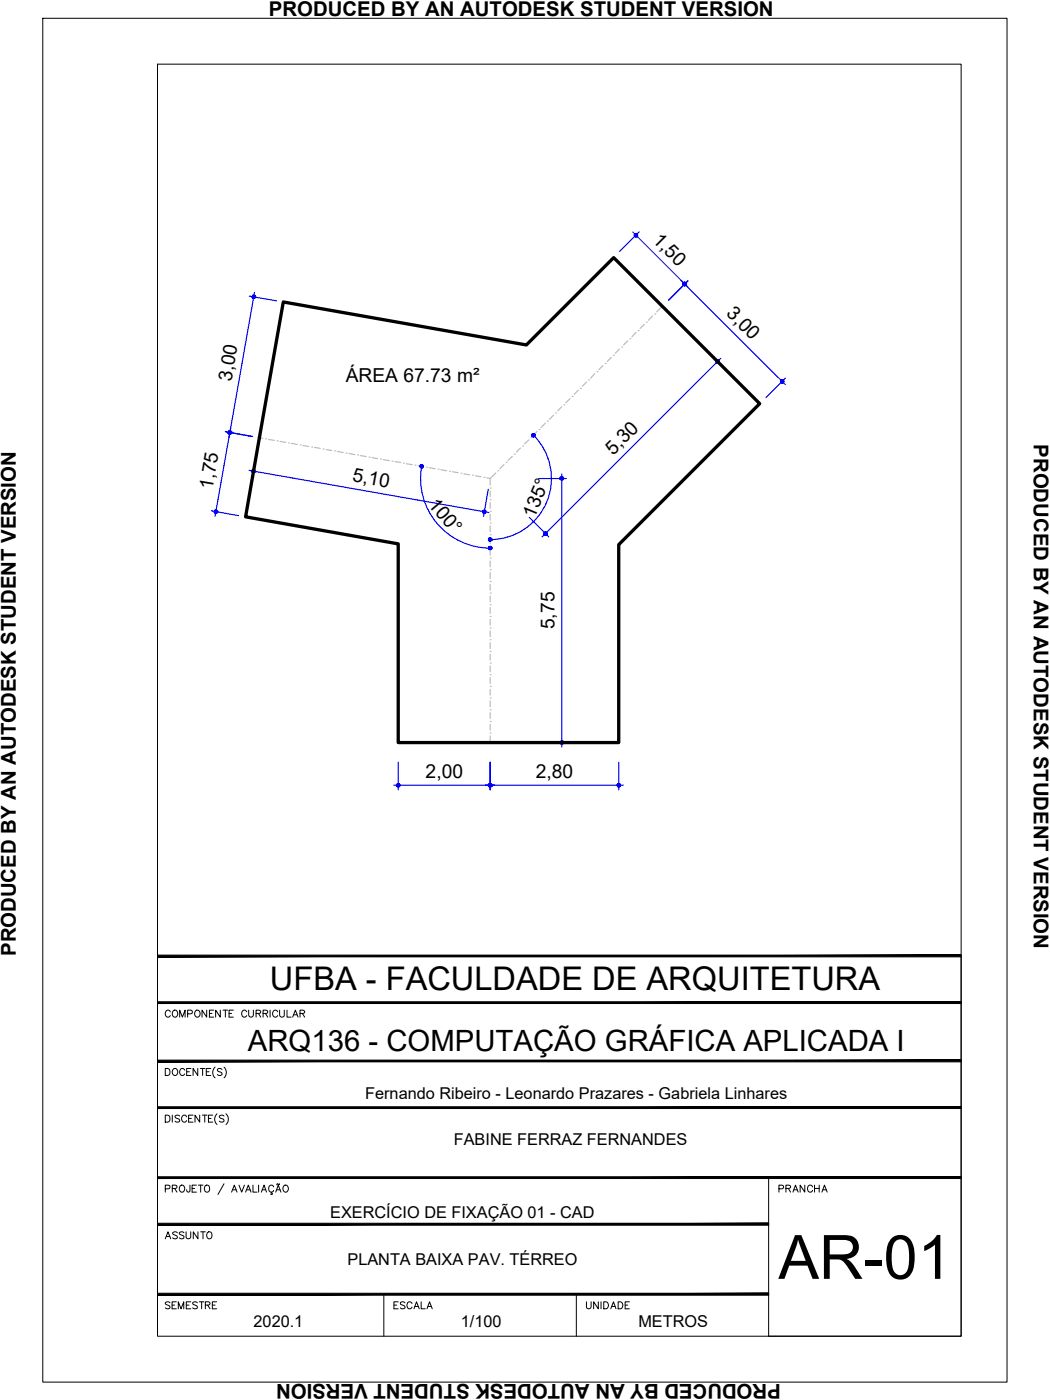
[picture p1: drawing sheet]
<svg xmlns="http://www.w3.org/2000/svg" width="229mm" height="305mm" viewBox="0 0 229 305" stroke-linecap="round" stroke-linejoin="round" font-family="sans-serif">
<!-- layer: ARQ_EIXO CINZA 04 -->
<g fill="none" stroke="#bababa" stroke-width=".25">
<path d="M131.3 79.6l-.9 .9M131.7 79.1h.1M133.1 77.8l-.9 .9M133.5 77.3h.1M134.9 76l-.9 .9M135.3 75.6h.1M136.7 74.2l-.9 .9M137.1 73.7h.1M138.5 72.4l-.9 .9M138.9 72h.1M140.3 70.6l-.9 .9M140.7 70.1h.1"/>
<path d="M142.1 68.8l-.9 .9M142.5 68.4h.1M144.2 66.7l-1.2 1.2M56.5 95.3l.7 .1M57.8 95.5h.1M58.5 95.7l1.2 .2M60.3 96h.1M61 96.1l1.2 .2M62.8 96.4h.1M63.5 96.5l1.2 .3M65.4 96.9h.1M66 97l1.2 .2"/>
<path d="M67.9 97.3h.1M68.5 97.4l1.2 .2M70.4 97.7h.1M71 97.9l1.2 .2M72.9 98.2h.1M73.5 98.3l1.2 .2M75.4 98.6h.1M76 98.7l1.2 .3M77.9 99.1h.1M78.5 99.2l1.2 .2M80.3 99.5h.1M81 99.6l1.2 .3"/>
<path d="M82.8 99.9h.1M111.5 99.4l-.9 .8M112 98.9h.1M113.3 97.5l-.9 .9M113.8 97.1h.1M115.1 95.8l-.9 .8M115.6 95.3h.1M116.9 93.9l-.9 1M117.4 93.5h.1M118.7 92.2l-.9 .8M119.2 91.7h.1M120.5 90.4l-.9 .9"/>
<path d="M120.9 89.9h.1M122.3 88.6l-.9 .9M122.8 88.1h.1M124.1 86.8l-.9 .9M124.5 86.3h.1M125.9 85l-.9 .9M126.4 84.5h.1M127.7 83.2l-.9 .9M128.1 82.7h.1M129.5 81.4l-.9 .9M130 80.9h.1M83.5 100.1l1.3 .2"/>
<path d="M85.3 100.4h.1M86 100.5l1.2 .2M87.8 100.8h.1M88.5 101l1.2 .2M90.3 101.3h.1M91 101.4l1.2 .2M92.9 101.7h.1M93.5 101.8l1.2 .3M95.4 102.2h.1M96 102.3l1.2 .2M97.9 102.6h.1M98.5 102.7l1.2 .2"/>
<path d="M100.4 103h.1M101 103.2l1.2 .2M102.9 103.5h.1M103.5 103.6l1.2 .2M105.4 103.9h.1M106 104l.7 .2M106.7 119h.1M106.7 116.4h.1M106.7 113.9h.1M106.7 111.3h.1M106.7 108.8h.1M106.7 106.3h.1"/>
<path d="M106.7 106.9v1.3M106.7 109.4v1.3M106.7 112v1.2M106.7 114.5v1.3M106.7 117.1v1.2M106.7 119.6v1.3M107.9 103l-1.2 1.2v1.4M108.4 102.5h.1M109.7 101.1l-.9 .9M110.2 100.7h.1M106.7 139.3h.1M106.7 136.7h.1"/>
<path d="M106.7 134.2h.1M106.7 131.7h.1M106.7 129.1h.1M106.7 126.6h.1M106.7 124h.1M106.7 121.5h.1M106.7 122.1v1.3M106.7 124.7v1.2M106.7 127.2v1.3M106.7 129.8v1.2M106.7 132.3v1.3M106.7 134.8v1.3"/>
<path d="M106.7 137.4v1.2M106.7 139.9v1.3M106.7 159.6h.1M106.7 157.1h.1M106.7 154.5h.1M106.7 152h.1M106.7 149.4h.1M106.7 146.9h.1M106.7 144.4h.1M106.7 141.8h.1M106.7 142.5v1.2M106.7 145v1.3"/>
<path d="M106.7 147.5v1.3M106.7 150.1v1.2M106.7 152.6v1.3M106.7 155.2v1.2M106.7 157.7v1.3M106.7 160.2v1.5"/>
</g>
<!-- layer: COTA AZUL -->
<g fill="none" stroke="#00f" stroke-width=".25">
<path d="M137.8 50.5l12 12M139.1 50.5l-4.2 4.2M54.3 64.5l5.9 1M55.4 63.6l-5.5 31.6M148.3 61.1l22.7 22.6M149.8 61.1l-4.3 4.3M152.7 75.2l4.2 4.2M156.9 78l-38.9 38.9M49.1 94l5.9 1M50.2 93.2l-3.4 19.2M56.1 97.6l-1.1 5.9M116.2 94.7a13.3 13.3 0 0 1 2.8 14.6 13.3 13.3 0 0 1-12.3 8.2"/>
<path d="M171 82.3l-4.2 4.3M46 111.2l5.9 1.1M54.2 102.4l52.2 9.2M91.8 101.5a15.2 15.2 0 0 0 14.9 17.8M106.3 106.5l-1 5.9M115.2 112.6l4.3 4.3M117.3 104.2h6M122.3 103.2v59.4M85.7 170.9h50M86.7 165.9v6.1M106.7 165.9v6.1M117.3 161.7h6"/>
<path d="M134.7 165.9v6.1"/>
</g>
<!-- layer: 0 -->
<g fill="#00f" stroke="#00f" stroke-width=".22">
<path d="M54.8 102.5l.1 .2 .3-.1zM54.9 102.7l.3-.1-.3 .3zM55.2 102.6l-.3 .3h.3z"/>
<path d="M55.2 102.6v.3h.1zM55.2 102.6l.3 .2-.2 .1zM55.2 102.6l.3 .2 .1-.2z"/>
<path d="M55.2 102.6h.4v-.2zM55.5 102.3l.1 .1-.4 .2zM55.3 102.2l-.1 .4 .3-.3z"/>
<path d="M55.1 102.2l.1 .4 .1-.4zM54.9 102.3l.2-.1 .1 .4zM54.9 102.3l-.1 .2 .4 .1z"/>
<path d="M105.5 111.4l.3 .1v-.2zM105.7 111.1l.1 .2-.3 .1zM105.5 111v.4l.2-.3z"/>
<path d="M105.3 111.1l.2 .3v-.4zM105.2 111.2l.1-.1 .2 .3zM105.2 111.2l-.1 .1 .4 .1z"/>
<path d="M105.1 111.3v.2l.4-.1zM105.1 111.5l.4-.1-.3 .3zM105.5 111.4l-.3 .3 .2 .1z"/>
<path d="M105.5 111.4l-.1 .4h.2zM105.5 111.4l.2 .3-.1 .1zM105.5 111.4l.2 .3 .1-.2z"/>
<path d="M122.1 103.8l.2 .4v-.4zM122 104l.1-.2 .2 .4zM122 104l-.1 .2h.4z"/>
<path d="M121.9 104.2l.1 .2 .3-.2zM122 104.4l.3-.2-.2 .3zM122.3 104.2l-.2 .3h.2z"/>
<path d="M122.3 104.2v.3h.2zM122.3 104.2l.3 .2-.1 .1zM122.3 104.2l.3 .2 .1-.2z"/>
<path d="M122.3 104.2h.4l-.1-.2zM122.5 103.8l.1 .2-.3 .2zM122.3 103.8v.4l.2-.4z"/>
<path d="M122.3 161.7v.4l.2-.1zM122.3 161.7l.3 .1-.1 .2zM122.3 161.7l.3 .1 .1-.1z"/>
<path d="M122.3 161.7h.4l-.1-.2zM122.5 161.3l.1 .2-.3 .2zM122.3 161.3v.4l.2-.4z"/>
<path d="M122.1 161.3l.2 .4v-.4zM122 161.5l.1-.2 .2 .4zM122 161.5l-.1 .2h.4z"/>
<path d="M121.9 161.7l.1 .1 .3-.1zM122 161.8l.3-.1-.2 .3zM122.3 161.7l-.2 .3 .2 .1z"/>
<path d="M118.5 116.5h.2v-.3zM118.7 116.2l.1 .3h-.1zM118.7 116.2l.1 .3h.2z"/>
<path d="M118.7 116.2l.3 .3 .1-.2zM118.7 116.2l.4-.1v.2zM119 115.9l-.3 .3 .4-.1z"/>
<path d="M118.8 115.8l-.1 .4 .3-.3zM118.7 115.8h.1l-.1 .4zM118.5 115.9l.2 .3v-.4z"/>
<path d="M118.5 115.9l-.1 .2 .3 .1zM118.4 116.1l.3 .1-.3 .1zM118.4 116.3l.1 .2 .2-.3z"/>
<path d="M156.3 78.4l-.1 .3 .3-.3zM156.1 78.4h.2l-.1 .3zM156 78.4l.2 .3-.1-.3z"/>
<path d="M156 78.4l-.1 .2 .3 .1zM155.9 78.6l.3 .1-.3 .1zM155.9 78.8l.1 .2 .2-.3z"/>
<path d="M156.2 78.7l-.2 .3 .1 .1zM156.2 78.7l.1 .4h-.2zM156.2 78.7l.1 .4 .2-.1z"/>
<path d="M156.2 78.7l.3 .3 .1-.2zM156.2 78.7l.4-.1v.2zM156.2 78.7l.4-.1-.1-.2z"/>
<path d="M138.2 51l-.1 .1 .4 .1zM138.1 51.1l.4 .1-.4 .1zM138.1 51.3l.1 .2 .3-.3z"/>
<path d="M138.2 51.5l.1 .1 .2-.4zM138.5 51.2l.1 .4h-.3zM138.5 51.2l.1 .4 .1-.1z"/>
<path d="M138.5 51.2l.2 .3 .1-.2zM138.5 51.2l.3-.1v.2zM138.5 51.2l.3-.1-.1-.1z"/>
<path d="M138.6 50.8l-.1 .4 .2-.2zM138.3 50.8h.3l-.1 .4zM138.2 51l.3 .2-.2-.4z"/>
<path d="M149.1 61.8l.2 .3 .1-.2zM149.1 61.8l.3-.1v.2zM149.3 61.6l-.2 .2 .3-.1z"/>
<path d="M149.1 61.5v.3l.2-.2zM149 61.5h.1v.3zM148.8 61.6l.3 .2-.1-.3z"/>
<path d="M148.8 61.6l-.1 .1 .4 .1zM148.7 61.7l.4 .1-.4 .1zM148.7 61.9l.1 .2 .3-.3z"/>
<path d="M149.1 61.8l-.3 .3 .2 .1zM149.1 61.8v.4h-.1zM149.1 61.8v.4l.2-.1z"/>
<path d="M148.8 61.6l-.1 .1 .4 .1zM148.7 61.7l.4 .1-.4 .1zM148.7 61.9l.1 .2 .3-.3z"/>
<path d="M149.1 61.8l-.3 .3 .2 .1zM149.1 61.8v.4h-.1zM149.1 61.8v.4l.2-.1z"/>
<path d="M149.1 61.8l.2 .3 .1-.2zM149.1 61.8l.3-.1v.2zM149.3 61.6l-.2 .2 .3-.1z"/>
<path d="M149.1 61.5v.3l.2-.2zM149 61.5h.1v.3zM148.8 61.6l.3 .2-.1-.3z"/>
<path d="M170.3 83l.3 .3v-.2zM170.3 83l.3-.1v.2zM170.3 83l.3-.1v-.1z"/>
<path d="M170.4 82.7l-.1 .3 .3-.2zM170.2 82.7h.2l-.1 .3zM170 82.8l.3 .2-.1-.3z"/>
<path d="M170 82.8l-.1 .1 .4 .1zM169.9 82.9l.4 .1-.4 .1zM169.9 83.1l.1 .2 .3-.3z"/>
<path d="M170.3 83l-.3 .3 .2 .1zM170.3 83l.1 .4h-.2zM170.3 83l.1 .4 .2-.1z"/>
<path d="M49.9 93.8l.1 .3 .1-.3zM49.7 93.9l.2-.1 .1 .3zM49.7 93.9v.2h.3z"/>
<path d="M49.7 94.1v.2l.3-.2zM49.7 94.3l.3-.2-.2 .3zM50 94.1l-.2 .3 .2 .1z"/>
<path d="M50 94.1v.4h.2zM50 94.1l.3 .3-.1 .1zM50 94.1l.3 .3 .1-.2z"/>
<path d="M50 94.1l.4 .1v-.2zM50 94.1l.3-.2 .1 .1zM50.1 93.8l-.1 .3 .3-.2z"/>
<path d="M47 111.4l-.1 .4h.3zM47 111.4l.3 .2-.1 .2zM47 111.4l.3 .2 .1-.1z"/>
<path d="M47 111.4l.4 .1v-.2zM47.2 111.1l.2 .2-.4 .1zM47.1 111l-.1 .4 .2-.3z"/>
<path d="M46.9 111l.1 .4 .1-.4zM46.9 111l.1 .4-.3-.2zM46.7 111.2v.1l.3 .1z"/>
<path d="M46.7 111.3v.2l.3-.1zM46.7 111.5l.3-.1-.2 .3zM47 111.4l-.2 .3 .1 .1z"/>
<path d="M50 94.1v.4h.2zM50 94.1l.3 .3-.1 .1zM50 94.1l.3 .3 .1-.2z"/>
<path d="M50 94.1l.4 .1v-.2zM50 94.1l.3-.2 .1 .1zM50.1 93.8l-.1 .3 .3-.2z"/>
<path d="M49.9 93.8l.1 .3 .1-.3zM49.7 93.9l.2-.1 .1 .3zM49.7 93.9v.2h.3z"/>
<path d="M49.7 94.1v.2l.3-.2zM49.7 94.3l.3-.2-.2 .3zM50 94.1l-.2 .3 .2 .1z"/>
<path d="M55.1 64.3l.1 .3 .1-.3zM55.1 64.3l.1 .3-.2-.2zM55 64.4l-.1 .2h.3z"/>
<path d="M54.9 64.6v.2l.3-.2zM54.9 64.8l.3-.2-.2 .3zM55.2 64.6l-.2 .3 .2 .1z"/>
<path d="M55.2 64.6v.4h.2zM55.2 64.6l.3 .3-.1 .1zM55.2 64.6l.3 .3 .1-.2z"/>
<path d="M55.2 64.6l.4 .1v-.2zM55.5 64.3l.1 .2-.4 .1zM55.3 64.3l-.1 .3 .3-.3z"/>
<path d="M106.7 170.9h.4v-.1zM106.9 170.6l.2 .2-.4 .1zM106.7 170.6v.3l.2-.3z"/>
<path d="M106.5 170.6l.2 .3v-.3zM106.5 170.6l.2 .3-.3-.1zM106.4 170.8l-.1 .1h.4z"/>
<path d="M106.3 170.9l.1 .3 .3-.3zM106.4 171.2l.3-.3-.2 .4zM106.7 170.9l-.2 .4h.2z"/>
<path d="M106.7 170.9v.4h.2zM106.7 170.9l.4 .3-.2 .1zM106.7 170.9l.4 .3v-.3z"/>
<path d="M86.4 170.9v.3l.3-.3zM86.4 171.2l.3-.3-.2 .4zM86.7 170.9l-.2 .4h.2z"/>
<path d="M86.7 170.9v.4h.2zM86.7 170.9l.3 .3-.1 .1zM86.7 170.9l.3 .3 .1-.3z"/>
<path d="M86.7 170.9h.4l-.1-.1zM86.9 170.6l.1 .2-.3 .1zM86.7 170.6v.3l.2-.3z"/>
<path d="M86.5 170.6l.2 .3v-.3zM86.5 170.6l.2 .3-.3-.1zM86.4 170.8v.1h.3z"/>
<path d="M134.7 170.9h.4l-.1-.1zM134.9 170.6l.1 .2-.3 .1zM134.7 170.6v.3l.2-.3z"/>
<path d="M134.5 170.6l.2 .3v-.3zM134.5 170.6l.2 .3-.3-.1zM134.4 170.8l-.1 .1h.4z"/>
<path d="M134.3 170.9l.1 .3 .3-.3zM134.4 171.2l.3-.3-.2 .4zM134.7 170.9l-.2 .4h.2z"/>
<path d="M134.7 170.9v.4h.2zM134.7 170.9l.3 .3-.1 .1zM134.7 170.9l.3 .3 .1-.3z"/>
<path d="M106.3 170.9l.1 .3 .3-.3zM106.4 171.2l.3-.3-.2 .4zM106.7 170.9l-.2 .4h.2z"/>
<path d="M106.7 170.9v.4h.2zM106.7 170.9l.4 .3-.2 .1zM106.7 170.9l.4 .3v-.3z"/>
<path d="M106.7 170.9h.4v-.1zM106.9 170.6l.2 .2-.4 .1zM106.7 170.6v.3l.2-.3z"/>
<path d="M106.5 170.6l.2 .3v-.3zM106.5 170.6l.2 .3-.3-.1zM106.4 170.8l-.1 .1h.4z"/>
<path d="M91.7 101.2l.1 .3 .1-.3zM91.5 101.3l.2-.1 .1 .3zM91.5 101.3l-.1 .2h.4z"/>
<path d="M91.4 101.5v.1l.4-.1zM91.4 101.6l.4-.1-.2 .3zM91.8 101.5l-.2 .3 .1 .1z"/>
<path d="M91.8 101.5l-.1 .4h.2zM91.8 101.5l.3 .3-.2 .1zM91.8 101.5l.3 .3 .1-.2z"/>
<path d="M91.8 101.5l.4 .1v-.2zM91.8 101.5l.2-.2 .2 .1zM91.9 101.2l-.1 .3 .2-.2z"/>
<path d="M106.7 119.3h.4v-.2zM106.9 119l.2 .1-.4 .2zM106.7 119v.3l.2-.3z"/>
<path d="M106.5 119l.2 .3v-.3zM106.5 119l.2 .3-.3-.2zM106.4 119.1l-.1 .2h.4z"/>
<path d="M106.3 119.3l.1 .2 .3-.2zM106.4 119.5l.3-.2-.2 .3zM106.7 119.3l-.2 .3 .2 .1z"/>
<path d="M106.7 119.3v.4l.2-.1zM106.7 119.3l.4 .2-.2 .1zM106.7 119.3l.4 .2v-.2z"/>
<path d="M106.3 117.5l.1 .1 .3-.1zM106.4 117.6l.3-.1-.2 .3zM106.7 117.5l-.2 .3 .2 .1z"/>
<path d="M106.7 117.5v.4l.2-.1zM106.7 117.5l.4 .1-.2 .2zM106.7 117.5l.4 .1v-.1z"/>
<path d="M106.7 117.5h.4v-.2zM106.9 117.1l.2 .2-.4 .2zM106.7 117.1v.4l.2-.4z"/>
<path d="M106.5 117.1l.2 .4v-.4zM106.5 117.1l.2 .4-.3-.2zM106.4 117.3l-.1 .2h.4z"/>
<path d="M115.9 94.5l-.1 .2h.3zM115.8 94.7h.3l-.3 .2zM115.8 94.9l.1 .1 .2-.3z"/>
<path d="M116.1 94.7l-.2 .3 .1 .1zM116.1 94.7l.1 .4h-.2zM116.1 94.7l.1 .4 .2-.1z"/>
<path d="M116.1 94.7l.3 .3 .1-.1zM116.1 94.7h.4v.2zM116.1 94.7h.4l-.1-.2z"/>
<path d="M116.2 94.4l-.1 .3 .3-.2zM116 94.4h.2l-.1 .3zM115.9 94.5l.2 .2-.1-.3z"/>
</g>
<path d="M61.7 65.7l52.9 9.4 19-19 31.8 31.8-30.7 30.7v43.1h-48v-43.3l-33.2-5.9z" fill="none" stroke="#000" stroke-width=".72"/>
<!-- layer: MRG_EXTERNA -->
<path d="M9.3 4h209.9v296.9h-209.9z" fill="none" stroke="#000" stroke-width=".22"/>
<!-- layer: MRG_INTERNA -->
<path d="M34.3 14h175v276.9h-175z" fill="none" stroke="#000" stroke-width=".22"/>
<!-- layer: SIMB_01 -->
<g fill="#000" stroke="#000" stroke-width=".22">
<path d="M34.3 218.1v.4l175-.4zM34.3 218.5l175-.4v.4z"/>
<path d="M34.3 207.9v.4l175-.4zM34.3 208.3l175-.4v.4z"/>
<path d="M34.3 230.8v.4l175-.4zM34.3 231.2l175-.4v.4z"/>
<path d="M34.3 256.2v.4l175-.4zM34.3 256.6l175-.4v.4z"/>
<path d="M34.3 241v.3l175-.3zM34.3 241.3l175-.3v.3z"/>
<path d="M34.3 266.3v.4l133-.4zM34.3 266.7l133-.4v.4z"/>
<path d="M34.3 282h133v-.4zM34.3 281.6h133l-133 .4z"/>
</g>
<g fill="none" stroke="#000" stroke-width=".22">
<path d="M45 219.9v1.5l-1-1.5v1.5M46.5 219.9h-.9v1.5h.9M48 219.9v1.5l-1.1-1.5v1.5M48.6 219.9h1M49.1 219.9v1.5M50.8 219.9h-.9v1.5h.9M54.1 219.9v1.1l.5 .4h.3l.3-.4v-1.1M58.8 219.9v1.5M60.9 219.9v1.1l.4 .4 .5-.2 .1-1.3M62.5 219.9v1.5h.9M209.3 208.1v82.8h-42v-34.5M36 232.6h.5a.82 .82 0 0 1 .5 .8 .82 .82 0 0 1-.5 .7h-.5z"/>
<path d="M37.1 220.3a.56 .56 0 0 0-.7-.4 .56 .56 0 0 0-.4 .6 .63 .63 0 0 0 .2 .8 .63 .63 0 0 0 .9-.2M37.7 220.1a.72 .72 0 0 1 1 .2 .72 .72 0 0 1-.3 1.1 .72 .72 0 0 1-.9-.4 .72 .72 0 0 1 .2-.9zM37.7 232.8a.72 .72 0 0 1 1 .2 .72 .72 0 0 1-.3 1.1 .72 .72 0 0 1-.9-.4 .72 .72 0 0 1 .2-.9zM39.1 221.4v-1.5l.6 1.5 .6-1.5v1.5M40.2 233a.56 .56 0 0 0-.6-.4 .56 .56 0 0 0-.5 .6 .63 .63 0 0 0 .3 .8 .63 .63 0 0 0 .8-.2M40.6 233.3h.6M40.9 220.7l.9-.1v-.5l-.3-.2h-.6v1.5M41.6 232.6h-1v1.5h1M42.7 220a.71 .71 0 0 1 .9 .7 .71 .71 0 0 1-.9 .7l-.3-.5v-.4zM43.1 232.6v1.5l-1.1-1.5v1.5M43.6 232.6h1M44.1 232.6v1.5"/>
<path d="M44.9 233.3h.6M45.6 220.6h.5M45.9 232.6h-1v1.5h1M46.8 232.3a1.57 1.57 0 0 0 0 2.4M48.3 232.8l-.3-.2-.7 .2 .2 .4 .5 .2 .3 .3v.2l-.3 .2-.7-.2M48.8 232.3a1.57 1.57 0 0 1 0 2.4M49.9 220.6h.5M53.7 220.3a.56 .56 0 0 0-.6-.4 .56 .56 0 0 0-.5 .6 .63 .63 0 0 0 .3 .8 .63 .63 0 0 0 .8-.2M55.8 220.6h.8l.2-.4-.4-.3h-.6v1.5M56.3 220.6l.5 .8M57.3 220.6h.8l.2-.4-.4-.3h-.6v1.5M57.8 220.6l.5 .8"/>
<path d="M60.5 220.3a.56 .56 0 0 0-.7-.4 .56 .56 0 0 0-.4 .6 .63 .63 0 0 0 .2 .8 .63 .63 0 0 0 .9-.2M63.7 221.4l.6-1.5 .6 1.5M63.9 220.9h.7M65.3 220.6h.9l.1-.4-.3-.3h-.7v1.5M65.8 220.6l.5 .8M36 242.8h.5a.82 .82 0 0 1 .5 .7 .82 .82 0 0 1-.5 .8h-.5zM36 258.8l.9-.1 .1-.6-1-.1v1.5M37.5 258.7l1-.1v-.5l-1-.1v1.5M37.5 242.8v1.5M38 258.7l.5 .8M39.1 243l-.3-.2-.7 .2 .2 .4 .7 .3 .1 .2v.2l-.3 .2-.7-.2M39.2 258.2a.72 .72 0 0 1 1 .2 .72 .72 0 0 1-.3 1.1 .72 .72 0 0 1-.9-.4 .72 .72 0 0 1 .2-.9z"/>
<path d="M40.6 243.2a.56 .56 0 0 0-.6-.4 .56 .56 0 0 0-.5 .6 .63 .63 0 0 0 .3 .8 .63 .63 0 0 0 .8-.2M41.1 243.5h.6M41.4 258l-.1 1.4-.4 .1-.2-.1-.1-.4M41.8 258.7h.6M42 242.8h-.9v1.5h.9M42.8 258h-1v1.5h1M43.2 258h1M43.5 242.8v1.5l-1-1.5v1.5M43.7 258v1.5M44.1 242.8h1M44.6 242.8v1.5M44.6 258.2a.63 .63 0 0 1 .8-.1 .63 .63 0 0 1 .2 .9 .57 .57 0 0 1-.5 .6 .57 .57 0 0 1-.6-.6z"/>
<path d="M45.4 243.5h.5M46.3 242.8h-.9v1.5h.9M47.2 242.5a1.57 1.57 0 0 0 0 2.3M48.8 243l-.4-.2-.6 .2 .1 .4 .7 .3 .2 .2v.2l-.4 .2-.6-.2M48.8 257.7l-1.3 2.4M49.2 242.5a1.57 1.57 0 0 1 0 2.3M50.4 259.5l.6-1.5 .6 1.5M50.7 259h.7M52 258l.6 1.5 .6-1.5M53.5 259.5l.6-1.5 .6 1.5M53.7 259h.7M55.1 258v1.5h.9"/>
<path d="M56.3 258v1.5M56.9 259.5l.6-1.5 .5 1.5M57.1 259h.7M59.1 259.5v.3l.2 .2h-.4M59.6 258.4a.6 .6 0 0 0-.9-.3 .6 .6 0 0 0-.2 .9 .54 .54 0 0 0 .4 .5 .54 .54 0 0 0 .7-.3M60 259.5l.6-1.5 .6 1.5M60.2 259h.8M60.3 257.8l-.1 .1M60.3 257.8h.2M60.5 257.8l.1 .1M60.6 257.9h.2M60.9 257.7l-.1 .2"/>
<path d="M61.8 258.2a.72 .72 0 0 1 1 .2 .72 .72 0 0 1-.3 1.1 .72 .72 0 0 1-.9-.4 .72 .72 0 0 1 .2-.9zM83.6 281.8v9.1M125.5 281.8v9.1"/>
</g>
<text font-size="13.3" x="169.5" y="278.4">AR-01</text>
<text font-size="7.1" x="58.8" y="215.6">UFBA - FACULDADE DE ARQUITETURA</text>
<text font-size="6.4" x="54" y="228.9">ARQ136 - COMPUTAÇÃO GRÁFICA APLICADA I</text>
<g font-size="4.4">
<text x="58.5" y="3.6">PRODUCED BY AN AUTODESK STUDENT VERSION</text>
<text x="225.1" y="96.7" transform="rotate(90 225.1 96.7)">PRODUCED BY AN AUTODESK STUDENT VERSION</text>
<text x="3.5" y="208.2" transform="rotate(-90 3.5 208.2)">PRODUCED BY AN AUTODESK STUDENT VERSION</text>
<text x="168.3" y="260.7">PRANCHA</text>
<text x="34.9" y="270.9">ASSUNTO</text>
<text x="34.9" y="286.1">SEMESTRE</text>
<text x="84.7" y="286.1">ESCALA</text>
<text x="126.3" y="286.1">UNIDADE</text>
<text x="170" y="301.3" transform="rotate(-180 170 301.3)">PRODUCED BY AN AUTODESK STUDENT VERSION</text>
</g>
<g font-size="4.2">
<text x="141.9" y="52.4" transform="rotate(45 141.9 52.4)">1,50</text>
<text x="157.9" y="68.4" transform="rotate(45 157.9 68.4)">3,00</text>
<text x="50.4" y="83.1" transform="rotate(-80 50.4 83.1)">3,00</text>
<text x="75.3" y="83.3">ÁREA 67.73 m²</text>
<text x="133.5" y="99.2" transform="rotate(-45 133.5 99.2)">5,30</text>
<text x="46.2" y="106.7" transform="rotate(-80 46.2 106.7)">1,75</text>
<text x="76.6" y="104.7" transform="rotate(10 76.6 104.7)">5,10</text>
<text x="93.1" y="109.9" transform="rotate(50 93.1 109.9)">100°</text>
<text x="116.3" y="112.9" transform="rotate(-68 116.3 112.9)">135°</text>
<text x="120.7" y="137" transform="rotate(-90 120.7 137)">5,75</text>
<text x="92.7" y="169.4">2,00</text>
<text x="116.7" y="169.4">2,80</text>
</g>
<g font-size="3.5">
<text x="79.5" y="239.3">Fernando Ribeiro - Leonardo Prazares - Gabriela Linhares</text>
<text x="98.8" y="249.3">FABINE FERRAZ FERNANDES</text>
<text x="71.9" y="265.2">EXERCÍCIO DE FIXAÇÃO 01 - CAD</text>
<text x="75.6" y="275.4">PLANTA BAIXA PAV. TÉRREO</text>
<text x="55.2" y="289">2020.1</text>
<text x="100.3" y="289">1/100</text>
<text x="139" y="289">METROS</text>
</g>
</svg>
